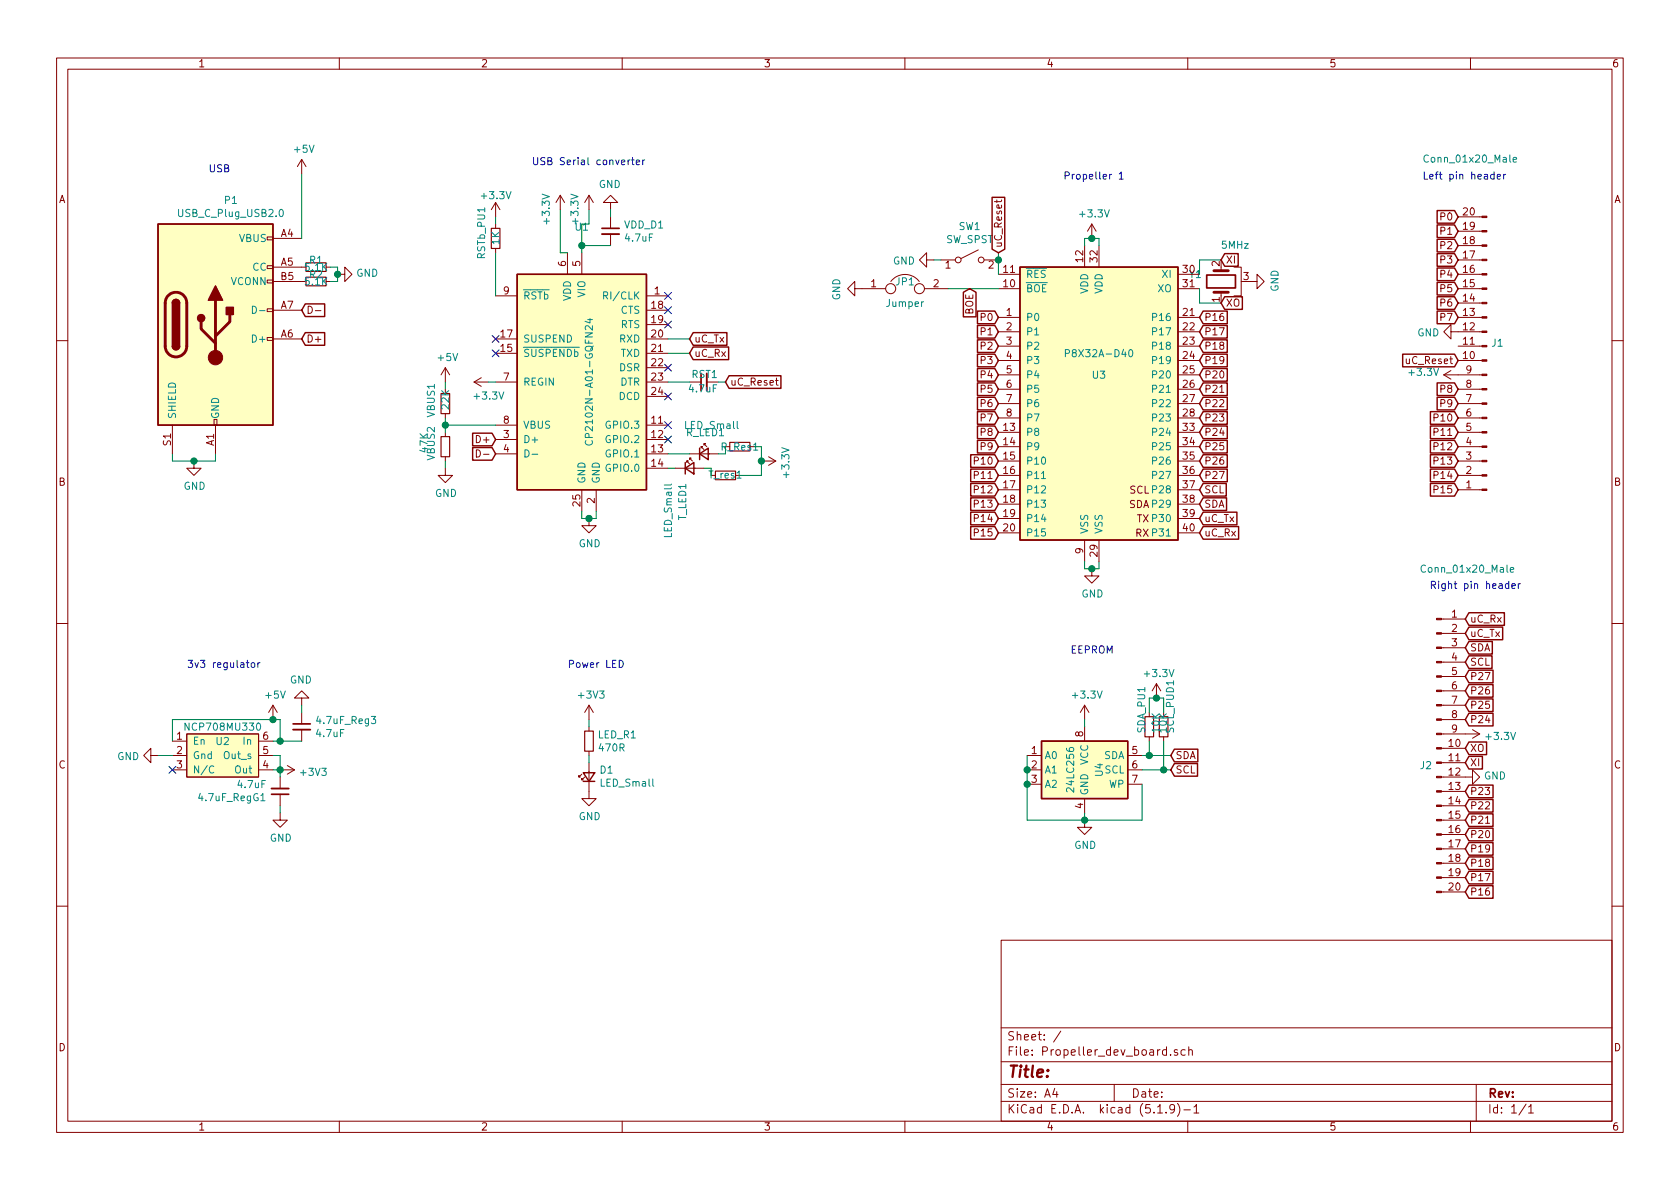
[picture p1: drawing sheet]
<svg xmlns="http://www.w3.org/2000/svg" width="297mm" height="210mm" viewBox="0 0 297 210" stroke-linecap="round" stroke-linejoin="round" font-family="sans-serif">
<g fill="none" stroke="#840000" stroke-width=".18">
<path d="M10 10.3h277v189.9h-277zM12 12.2h273v186.1h-273zM60 10.3v1.9M110 10.3v1.9M160 10.3v1.9M210 10.3v1.9M260 10.3v1.9M53.3 28.2v2.5M53.3 28.2l-.7 1.3M53.3 28.2l.8 1.3M87.6 35.8l-.7 1.3M87.6 35.8v2.5"/>
<path d="M87.6 39.6v.8M87.6 35.8l.8 1.3M99.1 34.5l-.8 1.3M99.1 34.5v2.6M99.1 34.5l.7 1.3M104.1 34.5v2.6M104.1 34.5l-.7 1.3M104.1 34.5l.8 1.3M107.9 35.8h1.3l-1.3-1.3-1.2 1.3h1.2v1.3M107.9 38.3v2.1M176.3 35.4v.4M177.1 35.4l-.2 .3h-1.1"/>
<path d="M193 39.6l-.7 1.3M193 39.6v2.6M193 39.6l.8 1.3M257.8 38.3h4.2M47.2 59.7h1.1v.5h-1.1zM47.2 54.6h1.1v.5h-1.1zM47.2 49.5h1.1v.5h-1.1zM47.2 47h1.1v.5h-1.1zM47.2 41.9h1.1v.5h-1.1zM48.3 59.9h5M48.3 54.9h5M48.3 42.2h5"/>
<path d="M48.3 47.2h5.8M48.3 49.8h5.8M54.5 54.1a.64 .64 0 0 1 .7 .7 .64 .64 0 0 1-.7 .6zM55.8 54.9h.9M57.7 47.2h.7M57.7 49.8h.7M59.7 48.5h1.3v-1.3l1.2 1.3-1.2 1.3v-1.3M87.6 52.3h3.8M87.6 59.9h3.8M87.6 43.9v.8M100.3 44.7v3.8M102.9 44.7v3.8"/>
<path d="M107.9 41.4v2M114.3 52.3h3.8M114.3 59.9h3.8M114.3 54.9h3.8M114.3 57.4h3.8M151.1 51v-1.2l-1.2 1.2 1.2 1.3v-1.3h5.5M157.5 49.8a3.2 3.2 0 0 1 5 0M163.4 51h4.2M163.8 46v-1.3l-1.2 1.3 1.2 1.2v-1.2h1.3M166.4 46h2.5M173 44.2l-3.1 1.5M174 46h2.5"/>
<path d="M176.5 51h3.8M176.5 56.1h3.8M176.5 58.7h3.8M176.5 48.5h3.8M191.8 43.4v3.8M194.3 43.4v3.8M208.3 51h3.8M208.3 56.1h3.8M208.3 58.7h3.8M208.3 48.5h3.8M215.9 47.2v.7M215.9 51.7v.6"/>
<path d="M218.2 47.2h1.3v5.1h-1.3M221 49.8h1.2v-1.3l1.3 1.3-1.3 1.2v-1.2M256.5 58.7v-1.3l-1.2 1.3 1.2 1.2v-1.2h5.5M257.8 51h4.2M257.8 46h4.2M257.8 56.1h4.2M257.8 48.5h4.2M257.8 40.9h4.2M257.8 43.4h4.2M257.8 53.6h4.2M10 60.2h2M30.5 75.2v5.1"/>
<path d="M37.8 74.2h.6v1h-.6zM38.1 75.2v5.1M78.7 65v2.6M78.7 73.1v.8M78.7 76.4v.8M78.7 65l-.7 1.3M78.7 65l.8 1.3M83.8 67.6h2.6M83.8 67.6l1.3 .7M84.2 79.5a.64 .64 0 0 1 .7 .7 .64 .64 0 0 1-.7 .6zM85.1 66.8l-1.3 .8M87.6 75.2h3.8"/>
<path d="M87.6 77.7h3.8M87.6 62.5h3.8M87.6 67.6h3.8M114.3 75.2h3.8M114.3 77.7h3.8M114.3 62.5h3.8M114.3 65h3.8M114.3 67.6h3.8M114.3 70.1h3.8M124 79.2v-.2h.2h-.2l.5 .5M124.5 78.7v-.2h.2h-.2l.5 .5M137.1 67.3h.5"/>
<path d="M137.3 66.8v1.1l.3 .2M176.5 61.2h3.8M176.5 63.7h3.8M176.5 66.3h3.8M176.5 68.8h3.8M176.5 71.4h3.8M176.5 73.9h3.8M176.5 76.4h3.8M176.5 79h3.8M208.3 61.2h3.8M208.3 63.7h3.8M208.3 66.3h3.8"/>
<path d="M208.3 68.8h3.8M208.3 71.4h3.8M208.3 73.9h3.8M208.3 76.4h3.8M208.3 79h3.8M215.7 69.4h.7M255.3 66.3h6.7M255.3 66.3l1.2 .8M256.5 65.5l-1.2 .8M257.8 61.2h4.2M257.8 63.7h4.2M257.8 68.8h4.2"/>
<path d="M257.8 71.4h4.2M257.8 73.9h4.2M257.8 76.4h4.2M257.8 79h4.2M285 60.2h2M34.3 81.5v1.3h1.3l-1.3 1.3-1.3-1.3h1.3M78.7 82.8v1.3h1.3l-1.3 1.2-1.2-1.2h1.2M78.7 80.8v.7M85.5 80.3h1M87.6 80.3h3.8M102.9 86.6v3.8M104.1 91.7v1.3h1.3l-1.3 1.2-1.2-1.2h1.2"/>
<path d="M105.4 86.6v3.8M114.3 80.3h3.8M114.3 82.8h3.8M119.4 82.8h5.1M121.4 81.8v-.3h.3h-.3l.5 .5M121.9 81.3v-.3h.3h-.3l.5 .5M121.9 80.3h5.1M134.6 81.5h2.6M135.9 80.8l1.3 .7M137.2 81.5l-1.3 .8M176.5 81.5h3.8M176.5 94.2h3.8"/>
<path d="M176.5 84.1h3.8M176.5 86.6h3.8M176.5 89.1h3.8M176.5 91.7h3.8M191.8 95.5v3.8M194.3 95.5v3.8M208.3 81.5h3.8M208.3 94.2h3.8M208.3 84.1h3.8M208.3 86.6h3.8M208.3 89.1h3.8M208.3 91.7h3.8"/>
<path d="M257.8 81.5h4.2M257.8 84.1h4.2M257.8 86.6h4.2M10 110.3h2M193 100.6v1.2h1.3l-1.3 1.3-1.2-1.3h1.2M254.9 119.6h4.2M254.9 117.1h4.2M254.9 114.5h4.2M254.9 112h4.2M254.9 109.5h4.2M285 110.3h2M26.7 133.6v-1.3l-1.3 1.3 1.3 1.3v-1.3h1.2"/>
<path d="M30.5 136.1h2.5M30.5 131.1h2.5M30.5 133.6h2.5M33 129.8h12.7v7.6h-12.7zM45.7 136.1h2.6M45.7 131.1h2.6M45.7 133.6h2.6M48.3 124.7l-.8 1.3M48.3 124.7v2.5M48.3 124.7l.7 1.3M49.5 136.1h2.6M49.5 137.4v2"/>
<path d="M50.8 135.4l1.3 .7M52.1 136.1l-1.3 .8M53.3 123.4h1.3l-1.3-1.2-1.2 1.2h1.2v1.3M53.3 126v2M53.3 129v2.1M102.9 136.9l-.5 .5v-.2v.2h.2M103.4 137.4l-.5 .5v-.2v.2h.2M104.1 134.9v6.3h1.3l-1.3 1.3-1.2-1.3h1.2M104.1 124.7v2.5M104.1 128.5v.8M104.1 132.8v.8M104.1 124.7l-.7 1.3"/>
<path d="M104.1 124.7l.8 1.3M181.6 136.1h2.5M181.6 133.6h2.5M181.6 138.7h2.5M191.8 124.7l-.8 1.3M191.8 124.7v2.5M191.8 128.5v2.6M191.8 124.7l.7 1.3M199.4 136.1h2.5M199.4 133.6h2.5M199.4 138.7h2.5M203.2 130.3v.8"/>
<path d="M204.5 120.9l-.8 1.3M204.5 120.9v2.5M204.5 120.9l.7 1.3M205.7 130.3v.8M254.9 137.4h5.4v-1.3l1.3 1.3-1.3 1.3v-1.3M254.9 139.9h4.2M254.9 134.9h4.2M254.9 132.3h4.2M254.9 129.8h6.7M254.9 127.2h4.2M254.9 124.7h4.2M254.9 122.2h4.2"/>
<path d="M260.3 129l1.3 .8M261.6 129.8l-1.3 .8M49.5 143.8v1.2h1.3l-1.3 1.3-1.2-1.3h1.2M49.5 140.5v2M191.8 145v1.3h1.2l-1.2 1.3-1.3-1.3h1.3M191.8 141.2v2.6M254.9 157.7h4.2M254.9 155.2h4.2M254.9 152.6h4.2M254.9 150.1h4.2M254.9 147.6h4.2M254.9 145h4.2"/>
<path d="M254.9 142.5h4.2M262.7 145.6h.7M10 160.2h2M177 166.3h108v32h-108zM285 160.2h2M60 198.3v1.9M110 198.3v1.9M160 198.3v1.9M177 194.8h108M177 191.8h108M177 187.8h108M177 181.8h108"/>
<path d="M186.5 192.5l-.4 1h1M186.8 193v1M187.6 182.3l-1.3 2M197 191.8v3M204.7 196.8h.8M206.2 196.7v.1M207 186.5v.1M207.7 196l-.1 .1a.48 .48 0 0 1-.6 .1l-.2-.2 .2-.6a.48 .48 0 0 1 .6 .1 1.27 1.27 0 0 1-.2 1.2l-.4 .1M208.2 195.1a1.71 1.71 0 0 1 0 2.3M208.2 185.7l-.4-.1-.2 .2 .1 .2 .5 .2v.3h-.6M209.3 196.3h1.2M209.5 185.7l-.4-.1-.3 .3 .1 .6 .2 .1 .4-.1"/>
<path d="M210 198.3v1.9M210.2 185.7l.2-.1 .3 .1 .1 .9M210.2 185.1v1.5M211.1 195.8l.4-.5v1.5M211.1 196.8h.9M260 198.3v1.9M261 191.8v6.5M269.8 195.2l-1.2 2M270.3 195.8l.4-.5v1.5M270.3 196.8h.8"/>
<circle cx="157.5" cy="51" r=".89"/>
<circle cx="162.6" cy="51" r=".89"/>
<circle cx="169.4" cy="46" r=".51"/>
<circle cx="173.5" cy="46" r=".51"/>
</g>
<path d="M54.1 46.5h3.6v1.5h-3.6zM54.1 49h3.6v1.5h-3.6zM86.9 40.4h1.5v3.5h-1.5zM78 69.6h1.5v3.5h-1.5zM78 77.2h1.5v3.6h-1.5zM129 78.2h3.6v1.6h-3.6zM126.5 83.3h3.5v1.5h-3.5zM103.4 129.3h1.5v3.5h-1.5zM202.4 126.7h1.6v3.6h-1.6zM205 126.7h1.5v3.6h-1.5z" fill="none" stroke="#840000" stroke-width=".2"/>
<g fill="none" stroke="#840000" stroke-width=".25">
<path d="M27.9 39.6h20.4v35.6h-20.4zM175.4 34.9h2.2v9.2l-1.1 .6-1.1-.6zM254.1 37.2h3.1l.6 1.1-.6 1.2h-3.1zM254.1 39.8h3.1l.6 1.1-.6 1.1h-3.1zM30.5 53.6a.63 .63 0 0 1 .6-.6 .63 .63 0 0 1 .6 .6M54 58.8h3.4v2.3h-3.4l-.7-1.2zM54 53.7h3.4v2.3h-3.4l-.7-1.1zM91.4 48.5h22.9v38.1h-22.9zM122.6 58.8h5.9v2.3h-5.9l-.7-1.2zM170.3 51.7l1.1-.7 1.2 .7v4.3h-2.3zM172.8 55h3.1l.6 1.1-.6 1.1h-3.1zM172.8 57.6h3.1l.6 1.1-.6 1.1h-3.1z"/>
<path d="M180.3 47.2h28v48.3h-28zM212.7 57.6h4.3v2.2h-4.3l-.6-1.1zM212.7 55h4.3v2.2h-4.3l-.6-1.1zM216.5 44.9h2.4v2.2h-2.4l-.6-1.1zM216.5 52.5h3.2v2.2h-3.2l-.6-1.1zM254.1 42.3h3.1l.6 1.1-.6 1.1h-3.1zM254.1 44.9h3.1l.6 1.1-.6 1.1h-3.1zM254.1 47.4h3.1l.6 1.1-.6 1.1h-3.1zM254.1 49.9h3.1l.6 1.1-.6 1.2h-3.1zM254.1 52.5h3.1l.6 1.1-.6 1.1h-3.1zM254.1 55h3.1l.6 1.1-.6 1.1h-3.1zM30.5 61.2a.63 .63 0 0 0 .6 .6 .63 .63 0 0 0 .6-.6"/>
<path d="M83.6 76.6h3.4l.6 1.1-.6 1.1h-3.4zM83.6 79.1h3.4l.6 1.2-.6 1.1h-3.4zM122.6 61.4h6.2v2.2h-6.2l-.7-1.1zM123.7 79.2v2.1M128.9 66.4h9.2v2.3h-9.2l-.6-1.1zM172.8 62.6h3.1l.6 1.1-.6 1.2h-3.1zM172.8 60.1h3.1l.6 1.1-.6 1.1h-3.1zM172.8 65.2h3.1l.6 1.1-.6 1.1h-3.1zM172.8 67.7h3.1l.6 1.1-.6 1.1h-3.1zM172.8 70.3h3.1l.6 1.1-.6 1.1h-3.1zM172.8 72.8h3.1l.6 1.1-.6 1.1h-3.1zM172.8 75.3h3.1l.6 1.1-.6 1.2h-3.1z"/>
<path d="M172.8 77.9h3.1l.6 1.1-.6 1.1h-3.1zM212.7 72.8h4.3v2.2h-4.3l-.6-1.1zM212.7 77.9h4.3v2.2h-4.3l-.6-1.1zM212.7 75.3h4.3v2.3h-4.3l-.6-1.2zM212.7 70.3h4.3v2.2h-4.3l-.6-1.1zM212.7 67.7h4.3v2.2h-4.3l-.6-1.1zM212.7 65.2h4.3v2.2h-4.3l-.6-1.1zM212.7 62.6h4.3v2.3h-4.3l-.6-1.2zM212.7 60.1h4.3v2.2h-4.3l-.6-1.1zM248 62.6h9.2l.6 1.1-.6 1.2h-9.2zM252.9 72.8h4.3l.6 1.1-.6 1.1h-4.3zM252.9 75.3h4.3l.6 1.1-.6 1.2h-4.3z"/>
<path d="M252.9 77.9h4.3l.6 1.1-.6 1.1h-4.3zM254.1 67.7h3.1l.6 1.1-.6 1.1h-3.1zM254.1 70.3h3.1l.6 1.1-.6 1.1h-3.1zM121.2 82.8l1.5-1v2zM121.2 81.8v2M123.7 80.3l1.5-1.1v2.1zM171.6 83h4.3l.6 1.1-.6 1.1h-4.3zM171.6 85.5h4.3l.6 1.1-.6 1.1h-4.3zM171.6 88h4.3l.6 1.1-.6 1.2h-4.3zM171.6 90.6h4.3l.6 1.1-.6 1.1h-4.3zM171.6 93.1h4.3l.6 1.1-.6 1.1h-4.3zM171.6 80.4h4.3l.6 1.1-.6 1.1h-4.3z"/>
<path d="M212.7 83h4.3v2.2h-4.3l-.6-1.1zM212.7 80.4h4.3v2.2h-4.3l-.6-1.1zM212.7 85.5h4.1v2.2h-4.1l-.6-1.1zM212.7 88h4.2v2.3h-4.2l-.6-1.2zM212.7 93.1h6.3v2.2h-6.3l-.6-1.1zM212.7 90.6h6v2.2h-6l-.6-1.1zM252.9 85.5h4.3l.6 1.1-.6 1.1h-4.3zM252.9 80.4h4.3l.6 1.1-.6 1.1h-4.3zM252.9 83h4.3l.6 1.1-.6 1.1h-4.3zM259.7 110.9h6v2.2h-6l-.6-1.1zM259.7 108.4h6.3v2.2h-6.3l-.6-1.1zM259.7 113.4h4.2v2.3h-4.2l-.6-1.2z"/>
<path d="M259.7 116h4.1v2.2h-4.1l-.6-1.1zM259.7 118.5h4.3v2.2h-4.3l-.6-1.1zM103.1 136.6h2.1l-1.1 1.6zM103.1 138.2h2.1M184.1 131.1h15.3v10.1h-15.3zM207.6 132.5h4.2v2.2h-4.2l-.6-1.1zM207.6 135h4.1v2.3h-4.1l-.6-1.2zM259.7 121.1h4.3v2.2h-4.3l-.6-1.1zM259.7 133.8h2.4v2.2h-2.4l-.6-1.1zM259.7 131.2h3.1v2.2h-3.1l-.6-1.1zM259.7 138.8h4.3v2.3h-4.3l-.6-1.2zM259.7 123.6h4.3v2.2h-4.3l-.6-1.1z"/>
<path d="M259.7 126.1h4.3v2.3h-4.3l-.6-1.2zM259.7 141.4h4.3v2.2h-4.3l-.6-1.1zM259.7 143.9h4.3v2.2h-4.3l-.6-1.1zM259.7 146.5h4.3v2.2h-4.3l-.6-1.1zM259.7 149h4.3v2.2h-4.3l-.6-1.1zM259.7 151.5h4.3v2.3h-4.3l-.6-1.2zM259.7 154.1h4.3v2.2h-4.3l-.6-1.1zM259.7 156.6h4.3v2.2h-4.3l-.6-1.1z"/>
</g>
<path d="M106.4 41.4h3.1M125 66v3.1M48 139.4h3.1M51.8 129h3.1" fill="none" stroke="#840000" stroke-width=".33"/>
<path d="M106.4 40.4h3.1M213.4 48.6h5v2.3h-5zM124 66v3.1M51.8 128h3.1M48 140.5h3.1" fill="none" stroke="#840000" stroke-width=".3"/>
<g fill="#840000" stroke="#840000" stroke-width=".18">
<path d="M254 157.6h.9v.3h-.9z"/>
<path d="M254 155.1h.9v.2h-.9z"/>
<path d="M254 152.5h.9v.3h-.9z"/>
<path d="M254 150h.9v.2h-.9z"/>
<path d="M254 147.4h.9v.3h-.9z"/>
<path d="M254 144.9h.9v.3h-.9z"/>
<path d="M254 142.4h.9v.2h-.9z"/>
<path d="M254 139.8h.9v.3h-.9z"/>
<path d="M254 137.3h.9v.2h-.9z"/>
<path d="M254 134.7h.9v.3h-.9z"/>
<path d="M254 132.2h.9v.3h-.9z"/>
<path d="M254 129.7h.9v.2h-.9z"/>
<path d="M254 127.1h.9v.3h-.9z"/>
<path d="M254 124.6h.9v.2h-.9z"/>
<path d="M254 122h.9v.3h-.9z"/>
<path d="M254 119.5h.9v.3h-.9z"/>
<path d="M254 117h.9v.2h-.9z"/>
<path d="M254 114.4h.9v.3h-.9z"/>
<path d="M254 111.9h.9v.2h-.9z"/>
<path d="M254 109.3h.9v.3h-.9z"/>
<path d="M262 38.2h.9v.3h-.9z"/>
<path d="M262 40.8h.9v.2h-.9z"/>
<path d="M262 43.3h.9v.3h-.9z"/>
<path d="M262 45.8h.9v.3h-.9z"/>
<path d="M262 48.4h.9v.2h-.9z"/>
<path d="M262 50.9h.9v.3h-.9z"/>
<path d="M262 53.5h.9v.2h-.9z"/>
<path d="M262 56h.9v.3h-.9z"/>
<path d="M262 58.5h.9v.3h-.9z"/>
<path d="M262 61.1h.9v.2h-.9z"/>
<path d="M262 63.6h.9v.3h-.9z"/>
<path d="M262 66.2h.9v.2h-.9z"/>
<path d="M262 68.7h.9v.3h-.9z"/>
<path d="M262 71.2h.9v.3h-.9z"/>
<path d="M262 73.8h.9v.2h-.9z"/>
<path d="M262 76.3h.9v.3h-.9z"/>
<path d="M262 78.9h.9v.2h-.9z"/>
<path d="M262 81.4h.9v.3h-.9z"/>
<path d="M262 83.9h.9v.3h-.9z"/>
<path d="M262 86.5h.9v.2h-.9z"/>
<circle cx="38.1" cy="63.2" r="1.27"/>
</g>
<g fill="none" stroke="#008484" stroke-width=".18">
<path d="M49.5 37.2l.2-.2a.67 .67 0 0 1 .4 .7 .67 .67 0 0 1-.4 .6l-.3-.5zM267.5 28.2l.6-.1v-.2l-.4-.1-.2 .2 .1 .6h.5M44.6 54.1a.64 .64 0 0 1 .7 .7 .64 .64 0 0 1-.7 .6zM45.9 54.9h1M103.9 56.5h.8M104.3 56.3v.8l-.9-.3M106.7 52.3l.6-.1 .1-.5-.2-.1h-.5v1.3M92.8 79.5a.64 .64 0 0 1 .8 .7 .64 .64 0 0 1-.8 .6zM103.6 77.9a.6 .6 0 0 0 .4 .8 .6 .6 0 0 0 .7-.5l-.1-.3M188.4 62.5l.6-.1 .1-.2-.1-.3-.2-.1h-.4v1.3M199.7 61.9l.2-.1a.69 .69 0 0 1 .4 .7 .69 .69 0 0 1-.4 .6l-.2-.1-.1-.4zM94.1 80.3h1"/>
<path d="M118.7 85.6l-.2 .2h-1.1M184.1 84.6h.8M267 100.8l.6-.1v-.3l-.4-.1-.2 .2 .1 .6h.5M37.8 135.6a.6 .6 0 0 0-.9 .4 .6 .6 0 0 0 .6 .7l.3-.1M46.1 141.6h.7"/>
</g>
<g fill="#ffffc2" stroke="#ffffc2" stroke-width=".18">
<path d="M33 129.8h12.7v7.6h-12.7z"/>
<path d="M184.1 131.1h15.3v10.1h-15.3z"/>
<path d="M91.4 48.5h22.9v38.1h-22.9z"/>
<path d="M27.9 39.6h20.4v35.6h-20.4z"/>
<path d="M180.3 47.2h28v48.3h-28z"/>
</g>
<path d="M29.6 52.4a1.9 1.9 0 0 1 2.2-.6 1.9 1.9 0 0 1 1.2 1.8v7.6a1.9 1.9 0 0 1-1.9 1.9 1.9 1.9 0 0 1-1.9-1.9v-7.8l.1-.5zM35.6 56.9v1.3l2.5 2.5M38.1 53.1v10.1M40.6 55.6v1.3l-2.5 2.5M214.6 51.7h2.6M214.6 47.9h2.6" fill="none" stroke="#840000" stroke-width=".51"/>
<g fill="#840000" stroke="#840000" stroke-width=".25">
<path d="M30.5 61.2h1.2a.63 .63 0 0 1-.6 .6 .63 .63 0 0 1-.6-.6z"/>
<path d="M30.7 53.1a.63 .63 0 0 1 .7-.1 .63 .63 0 0 1 .3 .6h-1.2z"/>
<path d="M30.5 53.6h1.2v7.6h-1.2z"/>
<path d="M40 54.4h1.3v1.2h-1.3z"/>
<path d="M38.1 50.5l1.3 2.6h-2.6z"/>
<circle cx="35.6" cy="56.3" r=".63"/>
</g>
<g fill="none" stroke="#008400" stroke-width=".18">
<path d="M53.3 30.7v11.5M87.6 38.3v1.3M99.1 37.1v7.6h1.2M102.9 39.6v5.1M104.1 37.1v2.5M107.9 37.1v1.2M58.4 47.2h1.3v2.6h-1.3M87.6 44.7v7.6M102.9 43.4h5M118.1 59.9h3.8M165.1 46h1.3M167.6 51h8.9"/>
<path d="M176.5 44.7v3.8M191.8 43.4v-1.2h2.5v1.2M212.1 51v2.6h3.8M215.9 46h-3.8v2.5M78.7 67.6v1.2M78.7 73.9v2.5M78.7 75.2h8.9M86.4 67.6h1.2M118.1 62.5h3.8M118.1 67.6h3.8M127 67.6h1.3M133.3 79h1.3v5.1h-3.8"/>
<path d="M30.5 80.3v1.2h7.6v-1.2M78.7 81.5v1.3M102.9 90.4v1.3h2.5v-1.3M118.1 80.3h3.8M118.1 82.8h1.3M124.5 82.8h1.2M127 80.3h1.3M191.8 99.3v1.3h2.5v-1.3M27.9 133.6h2.6M30.5 131.1v-3.9h19v3.9M48.3 136.1h1.2M48.3 133.6h1.2v3.8"/>
<path d="M48.3 131.1h5M53.3 124.7v1.3M104.1 127.2v1.3M104.1 133.6v1.3M181.6 133.6v11.4h20.3v-6.3M191.8 127.2v1.3M201.9 136.1h5.1M201.9 133.6h5.1M203.2 123.4h2.5M203.2 131.1v2.5M205.7 131.1v5M49.5 142.5v1.3"/>
<path d="M191.8 143.8v1.2"/>
</g>
<g fill="none" stroke="#0000c2" stroke-width=".18">
<path d="M111.4 28.3h-.2l-.2 .2M111.6 28.3h.5M111.8 27.9v1.1l.3 .1M112.5 28.7l.6-.1-.1-.3h-.3l-.2 .2v.6h.5M113.6 28.3v.8M114 28.3l-.4 .2M197.9 30.8l.3-.4v1.3M197.9 31.7h.7M264.2 30.9l-.4-.1-.2 .3 .1 .5h.5M264.2 30.4v1.3M264.7 31.2l.6-.1v-.2l-.4-.1-.2 .2 .1 .6h.5M265.9 30.8v.9"/>
<path d="M266.2 30.8l-.3 .3M43.5 117.2h.5M43.7 116.8v1.1l.3 .1M44.4 117.3l.2-.1 .4 .1 .1 .5-.2 .2h-.3l-.2-.1zM45.6 117.2v.8M46 117.2l-.4 .2M109.5 116.8a.64 .64 0 0 1 .7 .6 .64 .64 0 0 1-.7 .6zM266.8 103.3l-.4-.1-.2 .2 .1 .6h.5M266.8 102.8v1.3M267.3 103.6l.6-.1-.1-.2-.3-.1-.2 .2 .1 .6h.4M268.5 103.2v.9M268.8 103.2l-.3 .2"/>
</g>
<g fill="#008400" stroke="#008400" stroke-width=".25">
<circle cx="34.3" cy="81.5" r=".51"/>
<circle cx="176.5" cy="46" r=".51"/>
<circle cx="205.7" cy="136.1" r=".51"/>
<circle cx="203.2" cy="133.6" r=".51"/>
<circle cx="102.9" cy="43.4" r=".51"/>
<circle cx="78.7" cy="75.2" r=".51"/>
<circle cx="104.1" cy="91.7" r=".51"/>
<circle cx="49.5" cy="136.1" r=".51"/>
<circle cx="59.7" cy="48.5" r=".51"/>
<circle cx="49.5" cy="131.1" r=".51"/>
<circle cx="181.6" cy="136.1" r=".51"/>
<circle cx="181.6" cy="138.7" r=".51"/>
<circle cx="193" cy="100.6" r=".51"/>
<circle cx="134.6" cy="81.5" r=".51"/>
<circle cx="191.8" cy="145" r=".51"/>
<circle cx="204.5" cy="123.4" r=".51"/>
<circle cx="48.3" cy="127.2" r=".51"/>
<circle cx="193" cy="42.2" r=".51"/>
</g>
<g fill="none" stroke="#000084" stroke-width=".18">
<path d="M87 59.3l1.2 1.2M88.2 59.3l-1.2 1.2M117.5 54.2l1.2 1.3M117.5 56.8l1.2 1.2M117.5 51.7l1.2 1.2M118.7 54.2l-1.2 1.3M118.7 56.8l-1.2 1.2M118.7 51.7l-1.2 1.2M87 61.9l1.2 1.2M88.2 61.9l-1.2 1.2M117.5 64.4l1.2 1.2M117.5 69.5l1.2 1.2"/>
<path d="M117.5 74.6l1.2 1.2M117.5 77.1l1.2 1.2M118.7 64.4l-1.2 1.2M118.7 69.5l-1.2 1.2M118.7 74.6l-1.2 1.2M118.7 77.1l-1.2 1.2M29.9 135.5l1.2 1.2M31.1 135.5l-1.2 1.2"/>
</g>
<text font-size="2.8" fill="#840000" x="178" y="190.5">Title:</text>
<g font-size="2.1" fill="#840000">
<text x="178" y="184">Sheet: /</text>
<text x="178" y="186.7">File: Propeller_dev_board.sch</text>
<text x="178" y="196.9">KiCad E.D.A. kicad (5.1.9)-1</text>
<text x="178" y="194.1">Size: A4</text>
<text x="200" y="194.1">Date:</text>
<text x="263" y="194.1">Rev:</text>
<text x="263" y="196.9">Id: 1/1</text>
</g>
<g font-size="1.8" fill="#840000">
<text x="35" y="11.9">1</text>
<text x="85" y="11.9">2</text>
<text x="135" y="11.9">3</text>
<text x="185" y="11.9">4</text>
<text x="235" y="11.9">5</text>
<text x="285" y="11.9">6</text>
<text x="10.4" y="35.9">A</text>
<text x="285.4" y="35.9">A</text>
<text x="49.7" y="41.9">A4</text>
<text x="254.9" y="39">P0</text>
<text x="254.9" y="41.5">P1</text>
<text x="258.7" y="40.6">19</text>
<text x="258.7" y="38.1">20</text>
<text x="49.7" y="47">A5</text>
<text x="100.1" y="47.1" transform="rotate(-90 100.1 47.1)">6</text>
<text x="102.6" y="47.1" transform="rotate(-90 102.6 47.1)">5</text>
<text x="167.2" y="47.5">1</text>
<text x="174.8" y="47.5">2</text>
<text x="177.2" y="43.9" transform="rotate(-90 177.2 43.9)">uC_Reset</text>
<text x="191.5" y="46.3" transform="rotate(-90 191.5 46.3)">12</text>
<text x="194.1" y="46.3" transform="rotate(-90 194.1 46.3)">32</text>
<text x="215.6" y="47.1" transform="rotate(-90 215.6 47.1)">2</text>
<text x="216.7" y="46.6">XI</text>
<text x="254.9" y="44.1">P2</text>
<text x="254.9" y="46.6">P3</text>
<text x="258.7" y="45.7">17</text>
<text x="258.7" y="43.2">18</text>
<text x="49.7" y="49.5">B5</text>
<text x="89.1" y="52.1">9</text>
<text x="115.7" y="52.1">1</text>
<text x="154" y="50.8">1</text>
<text x="165" y="50.8">2</text>
<text x="177.5" y="50.8">10</text>
<text x="177.5" y="48.3">11</text>
<text x="209.2" y="48.3">30</text>
<text x="209.2" y="50.8">31</text>
<text x="215.6" y="53.4" transform="rotate(-90 215.6 53.4)">1</text>
<text x="219.9" y="49.5">3</text>
<text x="254.9" y="49.1">P4</text>
<text x="254.9" y="51.7">P5</text>
<text x="258.7" y="53.3">14</text>
<text x="258.7" y="50.8">15</text>
<text x="258.7" y="48.3">16</text>
<text x="49.7" y="59.7">A6</text>
<text x="49.7" y="54.6">A7</text>
<text x="88.6" y="59.7">17</text>
<text x="115.2" y="54.6">18</text>
<text x="115.2" y="57.1">19</text>
<text x="115.2" y="59.7">20</text>
<text x="172.1" y="55.7" transform="rotate(-90 172.1 55.7)">BOE</text>
<text x="173.6" y="56.8">P0</text>
<text x="173.6" y="59.3">P1</text>
<text x="178" y="55.9">1</text>
<text x="178" y="58.4">2</text>
<text x="209.2" y="55.9">21</text>
<text x="209.2" y="58.4">22</text>
<text x="212.9" y="59.3">P17</text>
<text x="212.9" y="56.8">P16</text>
<text x="216.7" y="54.2">XO</text>
<text x="254.9" y="54.2">P6</text>
<text x="254.9" y="56.8">P7</text>
<text x="258.7" y="58.4">12</text>
<text x="258.7" y="55.9">13</text>
<text x="54.1" y="60.6">D+</text>
<text x="88.6" y="62.2">15</text>
<text x="115.2" y="62.2">21</text>
<text x="115.2" y="64.8">22</text>
<text x="122.7" y="63.1">uC_Rx</text>
<text x="122.7" y="60.6">uC_Tx</text>
<text x="173.6" y="64.4">P3</text>
<text x="173.6" y="61.8">P2</text>
<text x="178" y="61">3</text>
<text x="178" y="63.5">4</text>
<text x="209.2" y="61">23</text>
<text x="209.2" y="63.5">24</text>
<text x="212.9" y="64.4">P19</text>
<text x="212.9" y="61.8">P18</text>
<text x="248.9" y="64.4">uC_Reset</text>
<text x="258.7" y="63.5">10</text>
<text x="258.7" y="61">11</text>
<text x="89.1" y="67.3">7</text>
<text x="115.2" y="67.3">23</text>
<text x="115.2" y="69.8">24</text>
<text x="129.1" y="68.2">uC_Reset</text>
<text x="173.6" y="66.9">P4</text>
<text x="173.6" y="69.5">P5</text>
<text x="178" y="66">5</text>
<text x="178" y="68.6">6</text>
<text x="178" y="71.1">7</text>
<text x="209.2" y="66">25</text>
<text x="209.2" y="68.6">26</text>
<text x="209.2" y="71.1">27</text>
<text x="212.9" y="69.5">P21</text>
<text x="212.9" y="66.9">P20</text>
<text x="254.9" y="69.5">P8</text>
<text x="259.2" y="71.1">7</text>
<text x="259.2" y="68.6">8</text>
<text x="259.2" y="66">9</text>
<text x="89.1" y="77.5">3</text>
<text x="89.1" y="74.9">8</text>
<text x="115.2" y="74.9">11</text>
<text x="115.2" y="77.5">12</text>
<text x="173.6" y="72">P6</text>
<text x="173.6" y="74.5">P7</text>
<text x="173.6" y="77.1">P8</text>
<text x="177.5" y="76.2">13</text>
<text x="178" y="73.7">8</text>
<text x="209.2" y="76.2">33</text>
<text x="209.2" y="73.7">28</text>
<text x="212.9" y="74.5">P23</text>
<text x="212.9" y="77.1">P24</text>
<text x="212.9" y="72">P22</text>
<text x="253.9" y="74.5">P10</text>
<text x="253.9" y="77.1">P11</text>
<text x="254.9" y="72">P9</text>
<text x="259.2" y="76.2">5</text>
<text x="259.2" y="73.7">6</text>
<text x="30.2" y="78.8" transform="rotate(-90 30.2 78.8)">S1</text>
<text x="37.8" y="78.8" transform="rotate(-90 37.8 78.8)">A1</text>
<text x="84.5" y="78.4">D+</text>
<text x="89.1" y="80">4</text>
<text x="115.2" y="80">13</text>
<text x="115.2" y="82.5">14</text>
<text x="172.6" y="82.2">P10</text>
<text x="173.6" y="79.6">P9</text>
<text x="177.5" y="78.7">14</text>
<text x="177.5" y="81.3">15</text>
<text x="177.5" y="83.8">16</text>
<text x="209.2" y="78.7">34</text>
<text x="209.2" y="81.3">35</text>
<text x="209.2" y="83.8">36</text>
<text x="212.9" y="82.2">P26</text>
<text x="212.9" y="79.6">P25</text>
<text x="253.9" y="79.6">P12</text>
<text x="253.9" y="82.2">P13</text>
<text x="259.2" y="83.8">2</text>
<text x="259.2" y="81.3">3</text>
<text x="259.2" y="78.7">4</text>
<text x="10.4" y="85.9">B</text>
<text x="102.6" y="89.5" transform="rotate(-90 102.6 89.5)">25</text>
<text x="105.2" y="89" transform="rotate(-90 105.2 89)">2</text>
<text x="172.6" y="84.7">P11</text>
<text x="172.6" y="87.2">P12</text>
<text x="172.6" y="89.8">P13</text>
<text x="177.5" y="86.4">17</text>
<text x="177.5" y="88.9">18</text>
<text x="209.2" y="86.4">37</text>
<text x="209.2" y="88.9">38</text>
<text x="212.9" y="84.7">P27</text>
<text x="212.9" y="87.2">SCL</text>
<text x="212.9" y="89.8">SDA</text>
<text x="253.9" y="87.2">P15</text>
<text x="253.9" y="84.7">P14</text>
<text x="259.2" y="86.4">1</text>
<text x="285.4" y="85.9">B</text>
<text x="172.6" y="92.3">P14</text>
<text x="172.6" y="94.9">P15</text>
<text x="177.5" y="94">20</text>
<text x="177.5" y="91.4">19</text>
<text x="209.2" y="94">40</text>
<text x="209.2" y="91.4">39</text>
<text x="212.9" y="94.9">uC_Rx</text>
<text x="212.9" y="92.3">uC_Tx</text>
<text x="191.5" y="97.9" transform="rotate(-90 191.5 97.9)">9</text>
<text x="194.1" y="98.4" transform="rotate(-90 194.1 98.4)">29</text>
<text x="256.7" y="109.2">1</text>
<text x="256.7" y="111.8">2</text>
<text x="259.9" y="112.6">uC_Tx</text>
<text x="259.9" y="110.1">uC_Rx</text>
<text x="256.7" y="114.3">3</text>
<text x="256.7" y="116.8">4</text>
<text x="256.7" y="119.4">5</text>
<text x="259.9" y="115.2">SDA</text>
<text x="259.9" y="117.7">SCL</text>
<text x="256.7" y="121.9">6</text>
<text x="256.7" y="124.5">7</text>
<text x="259.9" y="122.8">P26</text>
<text x="259.9" y="120.3">P27</text>
<text x="259.9" y="125.3">P25</text>
<text x="31.3" y="130.8">1</text>
<text x="46.5" y="130.8">6</text>
<text x="191.5" y="130.3" transform="rotate(-90 191.5 130.3)">8</text>
<text x="256.7" y="127">8</text>
<text x="256.7" y="129.5">9</text>
<text x="259.9" y="127.9">P24</text>
<text x="10.4" y="135.9">C</text>
<text x="31.3" y="133.3">2</text>
<text x="31.3" y="135.9">3</text>
<text x="46.5" y="135.9">4</text>
<text x="46.5" y="133.3">5</text>
<text x="182.4" y="133.3">1</text>
<text x="182.4" y="135.9">2</text>
<text x="200.2" y="133.3">5</text>
<text x="200.2" y="135.9">6</text>
<text x="207.8" y="134.2">SDA</text>
<text x="207.8" y="136.8">SCL</text>
<text x="256.2" y="132.1">10</text>
<text x="256.2" y="134.6">11</text>
<text x="256.2" y="137.2">12</text>
<text x="259.9" y="135.5">XI</text>
<text x="259.9" y="133">XO</text>
<text x="285.4" y="135.9">C</text>
<text x="182.4" y="138.4">3</text>
<text x="191.5" y="143" transform="rotate(-90 191.5 143)">4</text>
<text x="200.2" y="138.4">7</text>
<text x="256.2" y="139.7">13</text>
<text x="256.2" y="142.2">14</text>
<text x="259.9" y="140.6">P23</text>
<text x="259.9" y="143.1">P22</text>
<text x="256.2" y="144.8">15</text>
<text x="256.2" y="147.3">16</text>
<text x="256.2" y="149.9">17</text>
<text x="259.9" y="145.7">P21</text>
<text x="259.9" y="148.2">P20</text>
<text x="256.2" y="152.4">18</text>
<text x="256.2" y="154.9">19</text>
<text x="259.9" y="150.7">P19</text>
<text x="259.9" y="153.3">P18</text>
<text x="259.9" y="155.8">P17</text>
<text x="256.2" y="157.5">20</text>
<text x="259.9" y="158.4">P16</text>
<text x="10.4" y="185.9">D</text>
<text x="285.4" y="185.9">D</text>
<text x="35" y="199.9">1</text>
<text x="85" y="199.9">2</text>
<text x="135" y="199.9">3</text>
<text x="185" y="199.9">4</text>
<text x="235" y="199.9">5</text>
<text x="285" y="199.9">6</text>
</g>
<g font-size="1.8" fill="#008484">
<text x="52.1" y="27">+5V</text>
<text x="252.3" y="28.7">Conn_01x20_Male</text>
<text x="85.3" y="35.2">+3.3V</text>
<text x="105.9" y="33.2">GND</text>
<text x="31.8" y="38.4">USB_C_Plug_USB2.0</text>
<text x="39.8" y="36.1">P1</text>
<text x="97.2" y="39.4" transform="rotate(-90 97.2 39.4)">+3.3V</text>
<text x="102.3" y="39.4" transform="rotate(-90 102.3 39.4)">+3.3V</text>
<text x="110.4" y="40.4">VDD_D1</text>
<text x="169.5" y="40.7">SW1</text>
<text x="191.1" y="38.4">+3.3V</text>
<text x="42.3" y="42.8">VBUS</text>
<text x="44.7" y="47.9">CC</text>
<text x="54" y="47.9">5.1K</text>
<text x="54.8" y="46.7">R1</text>
<text x="85.8" y="45.7" transform="rotate(-90 85.8 45.7)">RSTb_PU1</text>
<text x="88.3" y="43.2" transform="rotate(-90 88.3 43.2)">1K</text>
<text x="110.7" y="42.7">4.7uF</text>
<text x="157.9" y="46.8">GND</text>
<text x="167.2" y="43">SW_SPST</text>
<text x="216.1" y="44">5MHz</text>
<text x="40.9" y="50.4">VCONN</text>
<text x="54" y="50.5">5.1K</text>
<text x="54.8" y="49.2">R2</text>
<text x="63" y="48.9">GND</text>
<text x="92.5" y="53">RSTb</text>
<text x="101" y="53.3" transform="rotate(-90 101 53.3)">VDD</text>
<text x="103.5" y="52.6" transform="rotate(-90 103.5 52.6)">VIO</text>
<text x="107.4" y="53">RI/CLK</text>
<text x="148.6" y="53.1" transform="rotate(-90 148.6 53.1)">GND</text>
<text x="158.4" y="50.5">JP1</text>
<text x="181.4" y="51.7">BOE</text>
<text x="181.4" y="49.1">RES</text>
<text x="192.4" y="52" transform="rotate(-90 192.4 52)">VDD</text>
<text x="194.9" y="52" transform="rotate(-90 194.9 52)">VDD</text>
<text x="204.7" y="51.7">XO</text>
<text x="205.6" y="49.1">XI</text>
<text x="210.3" y="49.2">Y1</text>
<text x="226.1" y="51.6" transform="rotate(-90 226.1 51.6)">GND</text>
<text x="109.8" y="55.5">CTS</text>
<text x="109.8" y="58">RTS</text>
<text x="156.8" y="54.3">Jumper</text>
<text x="181.4" y="56.8">P0</text>
<text x="181.4" y="59.3">P1</text>
<text x="204.1" y="56.8">P16</text>
<text x="204.1" y="59.3">P17</text>
<text x="250.6" y="59.5">GND</text>
<text x="44.9" y="60.6">D+</text>
<text x="77.5" y="63.8">+5V</text>
<text x="92.5" y="63.1">SUSPENDb</text>
<text x="92.5" y="60.6">SUSPEND</text>
<text x="109.6" y="60.6">RXD</text>
<text x="109.6" y="65.7">DSR</text>
<text x="109.8" y="63.1">TXD</text>
<text x="181.4" y="61.8">P2</text>
<text x="181.4" y="64.4">P3</text>
<text x="189.1" y="63.2">P8X32A-D40</text>
<text x="204.1" y="61.8">P18</text>
<text x="204.1" y="64.4">P19</text>
<text x="263.8" y="61.3">J1</text>
<text x="84" y="70.7">+3.3V</text>
<text x="92.5" y="68.2">REGIN</text>
<text x="109.4" y="70.7">DCD</text>
<text x="109.7" y="68.2">DTR</text>
<text x="122" y="69.4">4.7uF</text>
<text x="122.3" y="66.8">RST1</text>
<text x="181.4" y="66.9">P4</text>
<text x="181.4" y="69.5">P5</text>
<text x="193.2" y="67">U3</text>
<text x="204.1" y="66.9">P20</text>
<text x="204.1" y="69.5">P21</text>
<text x="249.3" y="66.5">+3.3V</text>
<text x="31.1" y="74.2" transform="rotate(-90 31.1 74.2)">SHIELD</text>
<text x="38.7" y="74.2" transform="rotate(-90 38.7 74.2)">GND</text>
<text x="76.9" y="73.7" transform="rotate(-90 76.9 73.7)">VBUS1</text>
<text x="79.4" y="72.3" transform="rotate(-90 79.4 72.3)">22K</text>
<text x="92.5" y="75.8">VBUS</text>
<text x="104.8" y="77.1" transform="rotate(-90 104.8 77.1)">CP2102N-A01-GQFN24</text>
<text x="107.4" y="75.8">GPIO.3</text>
<text x="121.2" y="75.9">LED_Small</text>
<text x="121.4" y="77.1">R_LED1</text>
<text x="181.4" y="72">P6</text>
<text x="181.4" y="74.5">P7</text>
<text x="181.4" y="77.1">P8</text>
<text x="204.1" y="77.1">P24</text>
<text x="204.1" y="72">P22</text>
<text x="204.1" y="74.5">P23</text>
<text x="75.6" y="80" transform="rotate(-90 75.6 80)">47K</text>
<text x="76.9" y="81.4" transform="rotate(-90 76.9 81.4)">VBUS2</text>
<text x="92.5" y="78.4">D+</text>
<text x="107.4" y="78.4">GPIO.2</text>
<text x="107.4" y="80.9">GPIO.1</text>
<text x="107.4" y="83.4">GPIO.0</text>
<text x="181.4" y="79.6">P9</text>
<text x="181.4" y="82.2">P10</text>
<text x="204.1" y="79.6">P25</text>
<text x="204.1" y="82.2">P26</text>
<text x="32.5" y="86.6">GND</text>
<text x="76.9" y="87.9">GND</text>
<text x="103.5" y="85.6" transform="rotate(-90 103.5 85.6)">GND</text>
<text x="106" y="85.6" transform="rotate(-90 106 85.6)">GND</text>
<text x="139.6" y="84.2" transform="rotate(-90 139.6 84.2)">+3.3V</text>
<text x="181.4" y="84.7">P11</text>
<text x="181.4" y="87.2">P12</text>
<text x="181.4" y="89.8">P13</text>
<text x="199.6" y="89.8">SDA P29</text>
<text x="199.7" y="87.3">SCL P28</text>
<text x="204.1" y="84.7">P27</text>
<text x="118.8" y="94.9" transform="rotate(-90 118.8 94.9)">LED_Small</text>
<text x="121.3" y="92" transform="rotate(-90 121.3 92)">T_LED1</text>
<text x="181.4" y="94.9">P15</text>
<text x="181.4" y="92.3">P14</text>
<text x="192.4" y="94.5" transform="rotate(-90 192.4 94.5)">VSS</text>
<text x="194.9" y="94.5" transform="rotate(-90 194.9 94.5)">VSS</text>
<text x="200.7" y="94.9">RX P31</text>
<text x="201" y="92.4">TX P30</text>
<text x="102.3" y="96.8">GND</text>
<text x="251.8" y="101.3">Conn_01x20_Male</text>
<text x="191.2" y="105.7">GND</text>
<text x="202.5" y="119.7">+3.3V</text>
<text x="47" y="123.5">+5V</text>
<text x="51.3" y="120.9">GND</text>
<text x="102.4" y="123.5">+3V3</text>
<text x="189.8" y="123.5">+3.3V</text>
<text x="33.2" y="129.2">NCP708MU330</text>
<text x="34" y="131.7">En</text>
<text x="38.3" y="131.7">U2</text>
<text x="43.1" y="131.7">In</text>
<text x="56.1" y="130.3">4.7uF</text>
<text x="56.3" y="128">4.7uF_Reg3</text>
<text x="105.8" y="130.6">LED_R1</text>
<text x="205" y="129.5" transform="rotate(-90 205 129.5)">10K</text>
<text x="206.3" y="129.5" transform="rotate(-90 206.3 129.5)">10K</text>
<text x="262.9" y="130.9">+3.3V</text>
<text x="20.7" y="134.4">GND</text>
<text x="34" y="134.2">Gnd</text>
<text x="34" y="136.8">N/C</text>
<text x="39.7" y="134.2">Out_s</text>
<text x="41.7" y="136.8">Out</text>
<text x="53.3" y="137.2">+3V3</text>
<text x="106" y="132.9">470R</text>
<text x="106.1" y="136.8">D1</text>
<text x="184.7" y="134.2">A0</text>
<text x="184.7" y="136.8">A1</text>
<text x="192.4" y="135.3" transform="rotate(-90 192.4 135.3)">VCC</text>
<text x="195" y="137.3" transform="rotate(-90 195 137.3)">U4</text>
<text x="195.1" y="134.2">SDA</text>
<text x="195.4" y="136.8">SCL</text>
<text x="251.2" y="136">J2</text>
<text x="262.4" y="137.8">GND</text>
<text x="35.4" y="141.7">4.7uF_RegG1</text>
<text x="42.2" y="139.4">4.7uF</text>
<text x="106.3" y="139.1">LED_Small</text>
<text x="184.7" y="139.3">A2</text>
<text x="189.9" y="139.7" transform="rotate(-90 189.9 139.7)">24LC256</text>
<text x="192.4" y="140.7" transform="rotate(-90 192.4 140.7)">GND</text>
<text x="196" y="139.3">WP</text>
<text x="47.7" y="148.8">GND</text>
<text x="102.3" y="145">GND</text>
<text x="189.9" y="150.1">GND</text>
</g>
<g font-size="1.8" fill="#0000c2">
<text x="94" y="29.2">USB Serial converter</text>
<text x="36.8" y="30.5">USB</text>
<text x="188" y="31.7">Propeller 1</text>
<text x="251.5" y="31.7">Left pin header</text>
<text x="252.7" y="104.1">Right pin header</text>
<text x="33" y="118.1">3v3 regulator</text>
<text x="100.3" y="118.1">Power LED</text>
<text x="189.2" y="115.6">EEPROM</text>
</g>
<g font-size="1.8" fill="#008400">
<text x="101.8" y="40.8">U1</text>
<text x="127.6" y="79.7">R_Res1</text>
<text x="125.4" y="84.6">T_res1</text>
<text x="202.5" y="129.6" transform="rotate(-90 202.5 129.6)">SDA_PU1</text>
<text x="207.6" y="129.6" transform="rotate(-90 207.6 129.6)">SCL_PUD1</text>
</g>
</svg>
